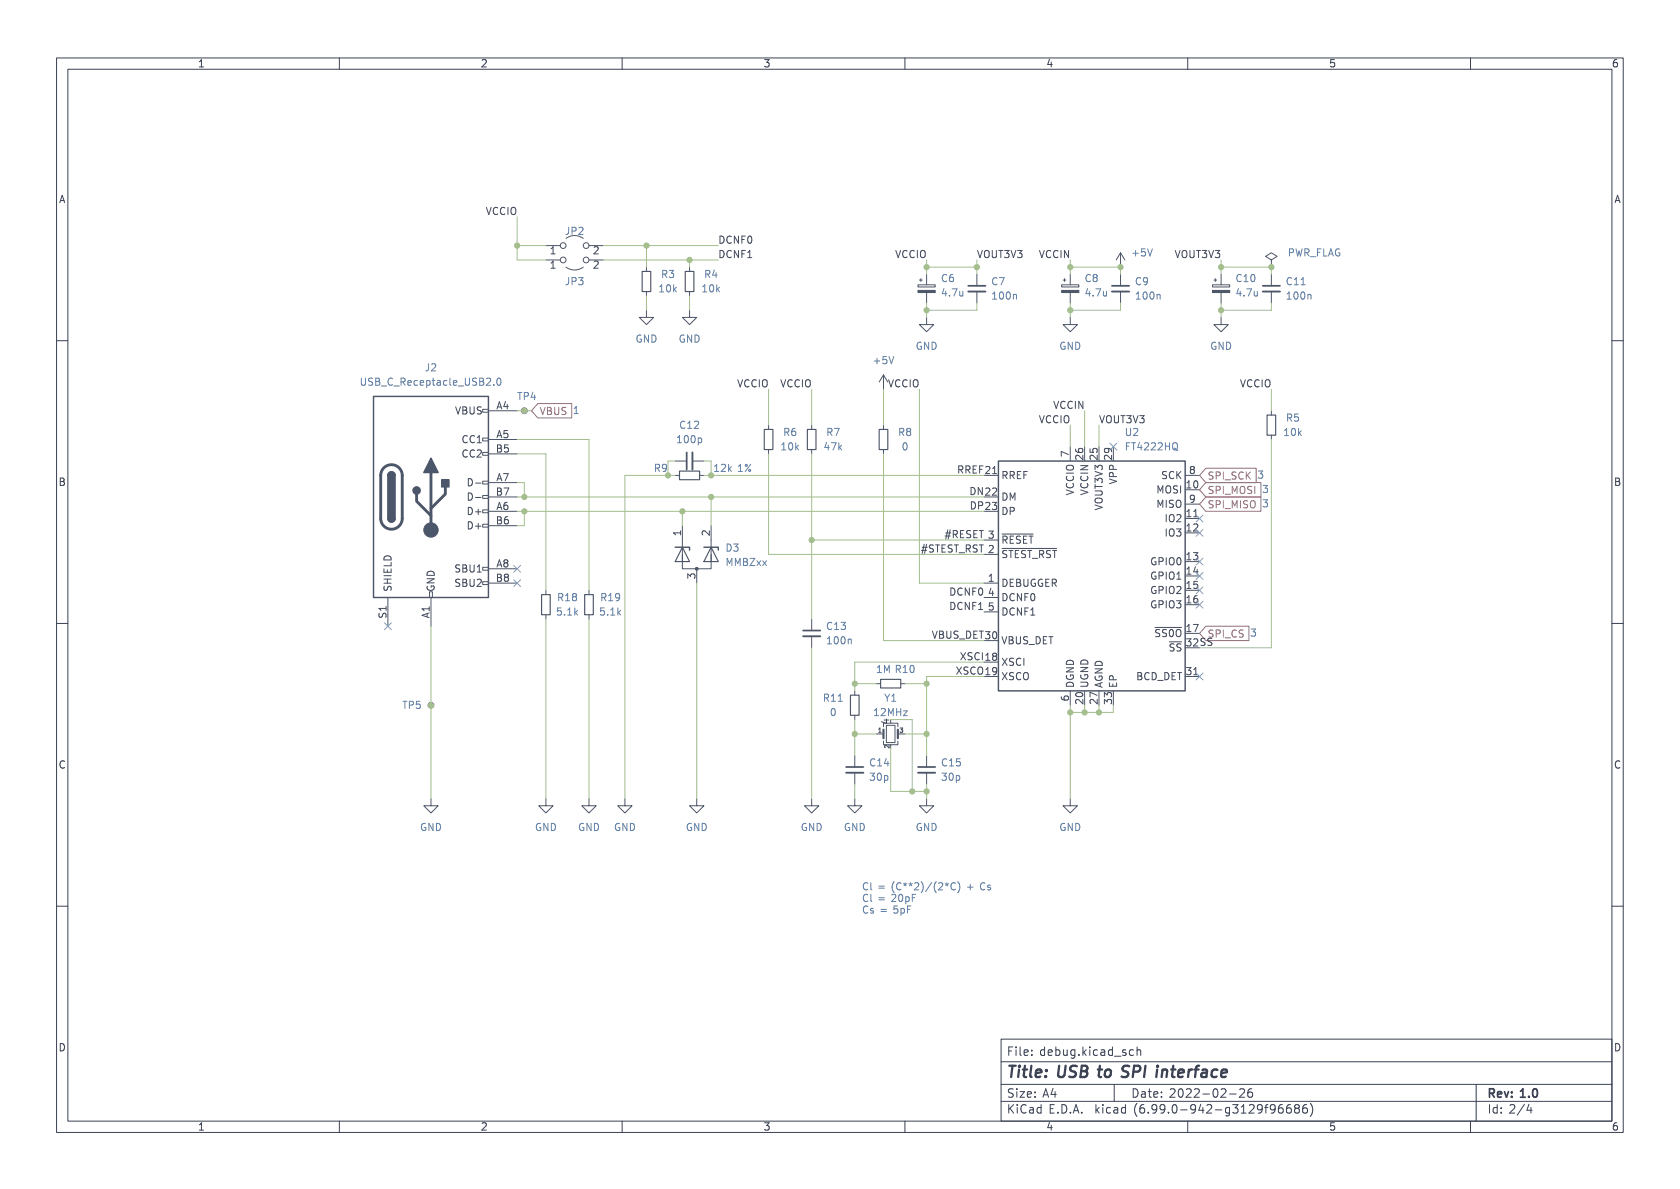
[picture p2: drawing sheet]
<svg xmlns="http://www.w3.org/2000/svg" width="297mm" height="210mm" viewBox="0 0 297 210" stroke-linecap="round" stroke-linejoin="round" font-family="sans-serif">
<path d="M0 .2h297v210.1h-297z" fill="#fff" stroke="#fff" stroke-width=".18"/>
<g fill="none" stroke="#3b4252" stroke-width=".18">
<path d="M10 10.2h277v190.1h-277zM12 12.2h273v186.1h-273zM60 10.2v2M110 10.2v2M160 10.2v2M210 10.2v2M260 10.2v2M10 60.2h2M285 60.2h2M10 110.2h2M285 110.2h2M10 160.2h2"/>
<path d="M285 160.2h2M60 198.3v2M110 198.3v2M160 198.3v2M177 183.8h108v14.5h-108zM177 194.8h108M177 191.8h108M177 187.8h108M185.8 193.5h1M186.5 193v1M197 191.8v3M198.7 186.1l.3 .1 .1 .2-.2 .2h-.3"/>
<path d="M198.7 185.6l.3 .1M200.4 185.7l-.4-.1-.3 .3v.4l.1 .3h.6M201 185.8l.3-.2 .3 .1 .1 .9M201 185.1v1.5M210 198.3v2M217.4 193.5h1.1M219.2 192.7l.6-.2 .2 .2v.3l-.9 1h.9M221.3 192.5a.59 .59 0 0 0-.7 .7v.5l.2 .3h.4l.2-.1 .1-.5-.2-.2-.4-.1-.3 .3M223.2 196l-.3 .3-.4-.1-.2-.2 .2-.6 .4-.1 .2 .2a.99 .99 0 0 1-.4 1.3h-.2M223.6 195.8h.6M224.2 195.3l-.4 .2v1.3M225.5 196l-.3 .3h-.3l-.3-.3 .1-.6 .5-.1 .2 .2a.99 .99 0 0 1-.4 1.3h-.3"/>
<path d="M226.7 195.3a.59 .59 0 0 0-.7 .7v.5l.2 .3h.4l.2-.1 .1-.5-.2-.2-.4-.1-.3 .3M228.2 195.3a.59 .59 0 0 0-.7 .7v.5l.1 .3h.4l.2-.1 .1-.5-.1-.2-.5-.1-.2 .3M229.2 196l-.3 .3 .1 .4 .2 .1h.4l.1-.3v-.4l-.2-.1M229.2 196l-.3-.3 .3-.4 .4 .1 .1 .2-.2 .4M229.2 196h.3M231 195.3a.59 .59 0 0 0-.7 .7v.5l.2 .3h.4l.2-.1 .1-.5-.2-.2-.4-.1-.3 .3M231.7 195.1a1.72 1.72 0 0 1 0 2.3M260 198.3v2M261 191.8v6.5M269.5 195.3l-1.2 1.9M270.3 195.3l-.3 1h.9M270.7 195.8v1"/>
</g>
<path d="M271.6 192.6l.2 .5-.2 .9" fill="none" stroke="#3b4252" stroke-width=".3"/>
<path d="M215.3 189.2a.66 .66 0 0 0-1 .3l-.1 .6 .2 .3 .1 .1 .6-.1M215.9 189.8l1-.2v-.4l-.2-.1-.6 .1-.2 1 .2 .3 .6-.1" fill="none" stroke="#3b4252" stroke-width=".4"/>
<g fill="none" stroke="#4c566a" stroke-width=".18">
<path d="M96.5 43.4h2.6M96.5 46h2.6M100.1 42.2a2.54 2.54 0 0 1 3 0M100.1 47.2a2.54 2.54 0 0 0 3 0M104.1 43.4h2.6M104.1 46h2.6M114.3 54.9v1.2h1.3l-1.3 1.3-1.3-1.3h1.3M114.3 47.2v.8M114.3 51.6v.7M121.9 54.9v1.2h1.3l-1.3 1.3-1.3-1.3h1.3M121.9 47.2v.8M121.9 51.6v.7"/>
<path d="M162.3 50.4h3.1v.3h-3.1zM162.6 49.5h.5M162.8 49.3v.5M163.8 56.1v1.3h1.3l-1.3 1.3-1.2-1.3h1.2M163.8 48.5v1.9M163.8 51.7v1.9M172.7 48.5v2M172.7 51.6v2M187.7 50.4h3.1v.3h-3.1zM188 49.5h.5M188.2 49.3v.5M189.2 56.1v1.3h1.3l-1.3 1.3-1.2-1.3h1.2"/>
<path d="M189.2 48.5v1.9M189.2 51.7v1.9M198.1 44.7v2.5M198.1 48.5v2M198.1 51.6v2M198.1 44.7l-.7 1.3M198.1 44.7l.8 1.3M214.4 50.4h3v.3h-3zM214.6 49.5h.5M214.9 49.3v.5M215.9 56.1v1.3h1.3l-1.3 1.3-1.3-1.3h1.3M215.9 48.5v1.9"/>
<path d="M215.9 51.7v1.9M224.8 46l1-.7-1-.6-1 .6 1 .7v1.2M224.8 47.2h.1M224.8 48.5v2M224.8 51.6v2M85.3 77.5h1.1v.5h-1.1zM85.3 72.4h1.1v.5h-1.1zM86.4 72.6h5M86.4 77.7h5M92.7 72.6h.1M135.9 75.2v.7M135.9 79.5v.8"/>
<path d="M143.5 75.2v.7M143.5 79.5v.8M156.2 66.3v2.5M156.2 75.2v.7M156.2 79.5v.8M156.2 66.3l-.8 1.3M156.2 66.3l.8 1.3M189.2 79v2.5M224.8 72.6v.8M224.8 77v.7M85.3 92.7h1.1v.5h-1.1zM85.3 90.2h1.1v.5h-1.1z"/>
<path d="M85.3 87.6h1.1v.5h-1.1zM85.3 85.1h1.1v.5h-1.1zM85.3 80h1.1v.5h-1.1zM86.4 90.4h5M86.4 85.3h5M86.4 80.3h5M86.4 93h5M86.4 87.9h5M119.4 84.1h.7M119.4 81.5h2M120.6 98v2.6h5.1v-2.6M120.6 93v6.3"/>
<path d="M122.4 81.5h2.1M123.7 84.1h.8M125.7 93v6.3M174 98h2.5M174 84.1h2.5M174 95.5h2.5M209.5 91.7h2.6M209.5 84.1h2.6M209.5 89.1h2.6M68.6 105.7v5M75.9 104.6h.6v1.1h-.6zM76.2 105.7v5"/>
<path d="M85.3 102.9h1.1v.5h-1.1zM85.3 100.3h1.1v.5h-1.1zM86.4 100.6h5M86.4 103.1h5M96.5 104.4v.8M96.5 108.7v.8M104.1 104.4v.8M104.1 108.7v.8M123.2 100.6v2.5M143.5 109.5v2M143.5 112.5v2M174 103.1h2.5"/>
<path d="M174 105.7h2.5M174 108.2h2.5M209.5 119.6h2.6M76.2 124.7h.1M151.1 122.2v.7M151.1 126.5v.7M151.1 133.6v2M151.1 136.6v2.1M154.9 120.9h.8M154.9 129.8h1.3M156.2 131.1v.6h2.5v-.6M156.2 128.5v-.6h2.5v.6"/>
<path d="M156.7 128.3h1.5v3h-1.5zM158.7 129.8h1.3M159.3 120.9h.7M163.8 133.6v2M163.8 136.6v2.1M189.2 122.2v2.5M76.2 141.2v1.3h1.3l-1.3 1.3-1.3-1.3h1.3M96.5 141.2v1.3h1.3l-1.3 1.3-1.3-1.3h1.3M104.1 141.2v1.3h1.3l-1.3 1.3-1.2-1.3h1.2M110.5 141.2v1.3h1.3l-1.3 1.3-1.3-1.3h1.3M123.2 141.2v1.3h1.3l-1.3 1.3-1.3-1.3h1.3M143.5 141.2v1.3h1.3l-1.3 1.3-1.3-1.3h1.3"/>
<path d="M151.1 141.2v1.3h1.3l-1.3 1.3-1.2-1.3h1.2M163.8 141.2v1.3h1.3l-1.3 1.3-1.2-1.3h1.2M189.2 141.2v1.3h1.3l-1.3 1.3-1.2-1.3h1.2"/>
<circle cx="99.6" cy="43.4" r=".51"/>
<circle cx="99.6" cy="46" r=".51"/>
<circle cx="103.6" cy="43.4" r=".51"/>
<circle cx="103.6" cy="46" r=".51"/>
<circle cx="92.7" cy="72.6" r=".51"/>
<circle cx="76.2" cy="124.7" r=".51"/>
</g>
<path d="M66 70.1h20.4v35.6h-20.4zM68.6 91.7a.64 .64 0 0 0 .6 .6 .64 .64 0 0 0 .6-.6M68.6 84.1a.64 .64 0 0 1 .6-.7 .64 .64 0 0 1 .6 .7M119.4 96.8h2.5v.5M124.5 96.8h2.5v.5M176.5 81.5h33v40.7h-33z" fill="none" stroke="#4c566a" stroke-width=".25"/>
<path d="M67.8 82.8a1.9 1.9 0 0 1 2.1-.5 1.9 1.9 0 0 1 1.2 1.8v7.6a1.91 1.91 0 0 1-1.9 1.9 1.91 1.91 0 0 1-1.9-1.9v-7.6l.2-.8zM73.7 87.4v1.2l2.5 2.6M76.2 83.6v10.1M78.7 86.1v1.3l-2.5 2.5" fill="none" stroke="#4c566a" stroke-width=".51"/>
<g fill="#4c566a" stroke="#4c566a" stroke-width=".25">
<path d="M68.6 91.7h1.2a.64 .64 0 0 1-.6 .6 .64 .64 0 0 1-.6-.6z"/>
<path d="M68.6 84.1h1.2v7.6h-1.2z"/>
<path d="M68.8 83.6a.64 .64 0 0 1 .6-.1 .64 .64 0 0 1 .4 .6h-1.2z"/>
<path d="M76.2 81l1.3 2.6h-2.6z"/>
<path d="M78.1 84.8h1.3v1.3h-1.3z"/>
<circle cx="73.7" cy="86.7" r=".63"/>
</g>
<g fill="#4c566a" stroke="#4c566a" stroke-width=".18">
<path d="M187.7 51.4h3.1v.3h-3.1z"/>
<path d="M214.4 51.4h3v.3h-3z"/>
<path d="M162.3 51.4h3.1v.3h-3.1z"/>
<circle cx="76.2" cy="93.7" r="1.27"/>
<circle cx="123.2" cy="100.6" r=".25"/>
</g>
<path d="M83.1 84.6h-.3v1.3h.3M83.1 87.2h-.3v1.3h.3M177.2 97h9.6M177.2 94.4h5.5M204.2 111h4.7" fill="none" stroke="#434c5e" stroke-width=".18"/>
<path d="M63.9 66.9v1l.1 .2M88 67l.1-.1a.68 .68 0 0 1 .5 .6 .68 .68 0 0 1-.5 .6l-.1-.1-.2-.4zM160.6 158.6l.2 .2-.2 .6M161.3 158.8h.4M161.3 158.2v1.2M171.1 156.9h.9M171.6 156.4v1M174.1 156.2a.6 .6 0 0 0-.8 .4 .6 .6 0 0 0 .6 .8l.2-.2M175.1 156.6l-.3-.1-.2 .2 .1 .2 .4 .1v.3h-.5M160.5 160.8h.4M161.1 160.2h-.6v1.3" fill="none" stroke="#5e81ac" stroke-width=".18"/>
<g fill="none" stroke="#4c566a" stroke-width=".2">
<path d="M113.5 48h1.6v3.6h-1.6zM121.2 48h1.5v3.6h-1.5zM135.1 75.9h1.6v3.6h-1.6zM142.7 75.9h1.6v3.6h-1.6zM155.4 75.9h1.6v3.6h-1.6zM224 73.4h1.6v3.6h-1.6zM120.1 83.3h3.6v1.5h-3.6zM120.6 96.8l1.3 2.5h-2.5zM125.7 96.8l1.3 2.5h-2.5zM95.8 105.2h1.5v3.5h-1.5zM103.4 105.2h1.5v3.5h-1.5zM150.4 122.9h1.5v3.6h-1.5z"/>
<path d="M155.7 120.1h3.6v1.6h-3.6z"/>
</g>
<path d="M171.2 51.6h3M196.6 51.6h3M223.3 51.6h3M122.4 80v3.1M142 112.5h3M149.6 136.6h3.1M162.3 136.6h3.1" fill="none" stroke="#4c566a" stroke-width=".33"/>
<path d="M171.2 50.5h3M196.6 50.5h3M223.3 50.5h3M121.4 80v3.1M142 111.5h3M149.6 135.6h3.1M162.3 135.6h3.1" fill="none" stroke="#4c566a" stroke-width=".3"/>
<path d="M156.2 129v1.6M158.7 129v1.6" fill="none" stroke="#4c566a" stroke-width=".38"/>
<path d="M95.1 71.4h6v2.5h-6l-1.1-1.3zM213.2 82.8h8.9v2.5h-8.9l-1.1-1.2zM213.2 87.9h9.7v2.5h-9.7l-1.1-1.3zM213.2 85.3h9.7v2.6h-9.7l-1.1-1.3zM213.2 110.7h7.6v2.6h-7.6l-1.1-1.3z" fill="none" stroke="#bf616a" stroke-width=".18"/>
<g fill="none" stroke="#a3be8c" stroke-width=".18">
<path d="M91.4 38.3v7.7h5.1M91.4 43.4h5.1M106.7 46h20.3M106.7 43.4h20.3M114.3 43.4v3.8M114.3 52.3v2.6M121.9 46v1.2M121.9 52.3v2.6M163.8 46v2.5M163.8 53.6v2.5M163.8 47.2h8.9M172.7 53.6v1.3h-8.9"/>
<path d="M172.7 46v2.5M189.2 47.2h8.9v1.3M189.2 46v2.5M189.2 53.6v2.5M198.1 53.6v1.3h-8.9M215.9 47.2h8.9v1.3M215.9 46v2.5M215.9 53.6v2.5M224.8 53.6v1.3h-8.9M91.4 77.7h12.7v26.7M91.4 72.6h2.6M135.9 68.8v6.4"/>
<path d="M143.5 68.8v6.4M156.2 68.8v6.4M162.6 68.8v34.3h11.4M189.2 75.2v3.8M191.8 72.6v6.4M194.3 75.2v3.8M224.8 68.8v3.8M224.8 77.7v36.8h-12.7M91.4 80.3h5.1v24.1M91.4 85.3h1.3v2.6M91.4 87.9h82.6M91.4 90.4h82.6"/>
<path d="M92.7 90.4v2.6h-1.3M119.4 84.1h-8.9v57.1M119.4 81.5h-1.3v2.6M120.6 90.4v2.6M124.5 81.5h1.2v2.6M124.5 84.1h49.5M125.7 87.9v5.1M135.9 80.3v17.7h38.1M143.5 80.3v29.2M143.5 95.5h30.5M156.2 80.3v33h17.8M76.2 110.7v30.5"/>
<path d="M96.5 109.5v31.7M104.1 109.5v31.7M123.2 103.1v38.1M143.5 114.5v26.7M174 119.6h-10.2v14M174 117.1h-22.9v5.1M151.1 127.2v6.4M151.1 138.7v2.5M151.1 129.8h3.8M151.1 120.9h3.8M157.5 132.3v7.6h6.3M157.5 127.2h3.8v12.7"/>
<path d="M160 129.8h3.8M160 120.9h3.8M163.8 138.7v2.5M189.2 124.7v16.5M191.8 124.7v1.3M194.3 124.7v1.3M196.8 124.7v1.3h-7.6"/>
</g>
<g fill="none" stroke="#81a1c1" stroke-width=".18">
<path d="M196.2 78.4l1.3 1.2M197.5 78.4l-1.3 1.2M90.8 100l1.2 1.2M92 100l-1.2 1.2M211.5 93.6l1.2 1.2M211.5 98.7l1.2 1.2M211.5 91.1l1.2 1.2M212.7 98.7l-1.2 1.2M212.7 91.1l-1.2 1.2M212.7 93.6l-1.2 1.2M68 110.1l1.2 1.2M69.2 110.1l-1.2 1.2"/>
<path d="M90.8 102.5l1.2 1.2M92 102.5l-1.2 1.2M211.5 101.2l1.2 1.3M211.5 106.3l1.2 1.2M211.5 103.8l1.2 1.2M211.5 119l1.2 1.2M212.7 101.2l-1.2 1.3M212.7 106.3l-1.2 1.2M212.7 103.8l-1.2 1.2M212.7 119l-1.2 1.2"/>
</g>
<g fill="#a3be8c" stroke="#a3be8c" stroke-width=".18">
<circle cx="189.2" cy="47.2" r=".46"/>
<circle cx="163.8" cy="54.9" r=".46"/>
<circle cx="172.7" cy="47.2" r=".46"/>
<circle cx="163.8" cy="47.2" r=".46"/>
<circle cx="120.6" cy="90.4" r=".46"/>
<circle cx="125.7" cy="87.9" r=".46"/>
<circle cx="118.1" cy="84.1" r=".46"/>
<circle cx="125.7" cy="84.1" r=".46"/>
<circle cx="194.3" cy="126" r=".46"/>
<circle cx="189.2" cy="126" r=".46"/>
<circle cx="191.8" cy="126" r=".46"/>
<circle cx="151.1" cy="120.9" r=".46"/>
<circle cx="92.7" cy="90.4" r=".46"/>
<circle cx="92.7" cy="87.9" r=".46"/>
<circle cx="143.5" cy="95.5" r=".46"/>
<circle cx="151.1" cy="129.8" r=".46"/>
<circle cx="163.8" cy="129.8" r=".46"/>
<circle cx="163.8" cy="139.9" r=".46"/>
<circle cx="161.3" cy="139.9" r=".46"/>
<circle cx="163.8" cy="120.9" r=".46"/>
<circle cx="198.1" cy="47.2" r=".46"/>
<circle cx="224.8" cy="47.2" r=".46"/>
<circle cx="189.2" cy="54.9" r=".46"/>
<circle cx="215.9" cy="47.2" r=".46"/>
<circle cx="215.9" cy="54.9" r=".46"/>
<circle cx="92.7" cy="72.6" r=".46"/>
<circle cx="114.3" cy="43.4" r=".46"/>
<circle cx="91.4" cy="43.4" r=".46"/>
<circle cx="121.9" cy="46" r=".46"/>
<circle cx="76.2" cy="124.7" r=".46"/>
</g>
<text font-size="2.8" fill="#3b4252" x="178" y="190.6">Title: USB to SPI interface</text>
<g font-size="2.1" fill="#3b4252">
<text x="178" y="186.7">File: debug.kicad_sch</text>
<text x="178" y="196.9">KiCad E.D.A. kicad (6.99.0-942-g3129f96686)</text>
<text x="178" y="194.1">Size: A4</text>
<text x="200" y="194.1">Date: 2022-02-26</text>
<text x="263" y="194.1">Rev: 1.0</text>
<text x="263" y="196.9">Id: 2/4</text>
</g>
<g font-size="1.8" fill="#3b4252">
<text x="35" y="11.9">1</text>
<text x="85" y="11.9">2</text>
<text x="135" y="11.9">3</text>
<text x="185" y="11.9">4</text>
<text x="235" y="11.9">5</text>
<text x="285" y="11.9">6</text>
<text x="10.3" y="35.9">A</text>
<text x="285.3" y="35.9">A</text>
<text x="10.3" y="85.9">B</text>
<text x="285.3" y="85.9">B</text>
<text x="10.3" y="135.9">C</text>
<text x="285.3" y="135.9">C</text>
<text x="10.3" y="185.9">D</text>
<text x="285.3" y="185.9">D</text>
<text x="35" y="199.9">1</text>
<text x="85" y="199.9">2</text>
<text x="135" y="199.9">3</text>
<text x="185" y="199.9">4</text>
<text x="235" y="199.9">5</text>
<text x="285" y="199.9">6</text>
</g>
<g font-size="1.8" fill="#434c5e">
<text x="85.8" y="38">VCCIO</text>
<text x="97.3" y="45">1</text>
<text x="97.3" y="47.5">1</text>
<text x="104.9" y="45">2</text>
<text x="104.9" y="47.5">2</text>
<text x="127" y="43.1">DCNF0</text>
<text x="127" y="45.6">DCNF1</text>
<text x="158.2" y="45.6">VCCIO</text>
<text x="172.7" y="45.6">VOUT3V3</text>
<text x="183.7" y="45.6">VCCIN</text>
<text x="207.8" y="45.6">VOUT3V3</text>
<text x="130.3" y="68.5">VCCIO</text>
<text x="137.9" y="68.5">VCCIO</text>
<text x="157" y="68.5">VCCIO</text>
<text x="219.2" y="68.5">VCCIO</text>
<text x="80.4" y="73.3">VBUS</text>
<text x="87.8" y="72.4">A4</text>
<text x="87.8" y="77.5">A5</text>
<text x="183.6" y="74.8">VCCIO</text>
<text x="186.3" y="72.3">VCCIN</text>
<text x="194.3" y="74.8">VOUT3V3</text>
<text x="81.8" y="78.4">CC1</text>
<text x="81.8" y="80.9">CC2</text>
<text x="87.8" y="80">B5</text>
<text x="169.2" y="83.7">RREF21</text>
<text x="189" y="80.8" transform="rotate(-90 189 80.8)">7</text>
<text x="191.5" y="81.2" transform="rotate(-90 191.5 81.2)">26</text>
<text x="194.1" y="81.2" transform="rotate(-90 194.1 81.2)">25</text>
<text x="196.6" y="81.2" transform="rotate(-90 196.6 81.2)">29</text>
<text x="210.3" y="83.8">8</text>
<text x="83.5" y="86">D-</text>
<text x="83.5" y="88.5">D-</text>
<text x="87.8" y="85.1">A7</text>
<text x="87.8" y="87.6">B7</text>
<text x="171.4" y="87.5">DN22</text>
<text x="177" y="84.7">RREF</text>
<text x="177" y="88.5">DM</text>
<text x="189.9" y="87.6" transform="rotate(-90 189.9 87.6)">VCCIO</text>
<text x="192.4" y="87.5" transform="rotate(-90 192.4 87.5)">VCCIN</text>
<text x="197.5" y="85.6" transform="rotate(-90 197.5 85.6)">VPP</text>
<text x="204.5" y="87.2">MOSI</text>
<text x="204.5" y="89.8">MISO</text>
<text x="205.3" y="84.7">SCK</text>
<text x="209.8" y="86.4">10</text>
<text x="210.3" y="88.9">9</text>
<text x="83" y="91.1">D+</text>
<text x="83" y="93.6">D+</text>
<text x="87.8" y="90.2">A6</text>
<text x="87.8" y="92.7">B6</text>
<text x="120.4" y="94.7" transform="rotate(-90 120.4 94.7)">1</text>
<text x="125.5" y="94.7" transform="rotate(-90 125.5 94.7)">2</text>
<text x="167.1" y="95.1">#RESET 3</text>
<text x="171.5" y="90.1">DP23</text>
<text x="177" y="91.1">DP</text>
<text x="194.9" y="90.1" transform="rotate(-90 194.9 90.1)">VOUT3V3</text>
<text x="206.2" y="92.3">IO2</text>
<text x="206.2" y="94.9">IO3</text>
<text x="209.8" y="91.4">11</text>
<text x="209.8" y="94">12</text>
<text x="80.6" y="101.2">SBU1</text>
<text x="87.8" y="100.3">A8</text>
<text x="162.8" y="97.7">#STEST_RST 2</text>
<text x="177" y="98.7">~{STEST_RST}</text>
<text x="177" y="96.1">~{RESET}</text>
<text x="203.6" y="99.9">GPIO0</text>
<text x="209.8" y="99.1">13</text>
<text x="209.8" y="101.6">14</text>
<text x="69.2" y="104.6" transform="rotate(-90 69.2 104.6)">SHIELD</text>
<text x="76.8" y="104.6" transform="rotate(-90 76.8 104.6)">GND</text>
<text x="80.6" y="103.8">SBU2</text>
<text x="87.8" y="102.9">B8</text>
<text x="122.9" y="102.3" transform="rotate(-90 122.9 102.3)">3</text>
<text x="168.1" y="105.3">DCNF0</text>
<text x="168.1" y="107.8">DCNF1</text>
<text x="174.8" y="102.9">1</text>
<text x="174.8" y="105.4">4</text>
<text x="174.8" y="107.9">5</text>
<text x="177" y="103.8">DEBUGGER</text>
<text x="177" y="106.3">DCNF0</text>
<text x="203.6" y="102.5">GPIO1</text>
<text x="203.6" y="105">GPIO2</text>
<text x="203.6" y="107.6">GPIO3</text>
<text x="209.8" y="104.1">15</text>
<text x="209.8" y="106.7">16</text>
<text x="68.3" y="109.3" transform="rotate(-90 68.3 109.3)">S1</text>
<text x="75.9" y="109.3" transform="rotate(-90 75.9 109.3)">A1</text>
<text x="164.6" y="112.9">VBUS_DET 30</text>
<text x="177" y="113.9">VBUS_DET</text>
<text x="177" y="108.8">DCNF1</text>
<text x="202.9" y="112.6">~{SS0O}</text>
<text x="209.8" y="111.8">17</text>
<text x="169" y="119.3">XSCO19</text>
<text x="169.9" y="116.7">XSCI18</text>
<text x="177" y="117.7">XSCI</text>
<text x="205.3" y="115.2">~{SS}</text>
<text x="209.8" y="119.4">31</text>
<text x="209.8" y="114.3">32SS</text>
<text x="177" y="120.3">XSCO</text>
<text x="189" y="123.9" transform="rotate(-90 189 123.9)">6</text>
<text x="189.9" y="121.7" transform="rotate(-90 189.9 121.7)">DGND</text>
<text x="191.5" y="124.4" transform="rotate(-90 191.5 124.4)">20</text>
<text x="192.4" y="121.7" transform="rotate(-90 192.4 121.7)">UGND</text>
<text x="194.1" y="124.4" transform="rotate(-90 194.1 124.4)">27</text>
<text x="194.9" y="121.7" transform="rotate(-90 194.9 121.7)">AGND</text>
<text x="196.6" y="124.4" transform="rotate(-90 196.6 124.4)">33</text>
<text x="197.5" y="121.7" transform="rotate(-90 197.5 121.7)">EP</text>
<text x="200.7" y="120.3">BCD_DET</text>
</g>
<g font-size="1.8" fill="#5e81ac">
<text x="100" y="41.5">JP2</text>
<text x="200.3" y="45.3">+5V</text>
<text x="227.4" y="45.3">PWR_FLAG</text>
<text x="100" y="50.4">JP3</text>
<text x="116.6" y="51.7">10k</text>
<text x="117" y="49.1">R3</text>
<text x="124.3" y="51.7">10k</text>
<text x="124.6" y="49.1">R4</text>
<text x="166.5" y="49.9">C6</text>
<text x="166.7" y="52.4">4.7u</text>
<text x="175.4" y="50.4">C7</text>
<text x="175.6" y="53">100n</text>
<text x="191.9" y="49.9">C8</text>
<text x="192.1" y="52.4">4.7u</text>
<text x="200.8" y="50.4">C9</text>
<text x="201" y="53">100n</text>
<text x="218.7" y="49.9">C10</text>
<text x="218.7" y="52.4">4.7u</text>
<text x="227.5" y="50.4">C11</text>
<text x="227.7" y="53">100n</text>
<text x="75.2" y="65.7">J2</text>
<text x="112.3" y="60.6">GND</text>
<text x="120" y="60.6">GND</text>
<text x="154.6" y="64.4">+5V</text>
<text x="161.9" y="61.8">GND</text>
<text x="187.3" y="61.8">GND</text>
<text x="213.9" y="61.8">GND</text>
<text x="64.5" y="68.2">USB_C_Receptacle_USB2.0</text>
<text x="91.5" y="70.7">TP4</text>
<text x="95.4" y="73.4">VBUS 1</text>
<text x="120.3" y="75.8">C12</text>
<text x="138.6" y="77.1">R6</text>
<text x="146.2" y="77.1">R7</text>
<text x="158.9" y="77.1">R8</text>
<text x="199" y="77.1">U2</text>
<text x="227.1" y="77.1">10k</text>
<text x="227.5" y="74.5">R5</text>
<text x="115.7" y="83.4">R9</text>
<text x="119.9" y="78.4">100p</text>
<text x="126.5" y="83.4">12k 1%</text>
<text x="138.2" y="79.6">10k</text>
<text x="145.8" y="79.6">47k</text>
<text x="159.5" y="79.6">0</text>
<text x="199.3" y="79.6">FT4222HQ</text>
<text x="222.4" y="84.6">3</text>
<text x="223.3" y="89.7">3</text>
<text x="223.3" y="87.2">3</text>
<text x="128.3" y="100.1">MMBZxx</text>
<text x="128.4" y="97.5">D3</text>
<text x="98.7" y="106.3">R18</text>
<text x="106.3" y="106.3">R19</text>
<text x="98.6" y="108.8">5.1k</text>
<text x="106.2" y="108.8">5.1k</text>
<text x="146.3" y="111.4">C13</text>
<text x="146.4" y="113.9">100n</text>
<text x="221.1" y="112.6">3</text>
<text x="155" y="119">1M R10</text>
<text x="71.2" y="125.3">TP5</text>
<text x="145.7" y="124.1">R11</text>
<text x="156.4" y="124.1">Y1</text>
<text x="146.8" y="126.6">0</text>
<text x="154.7" y="126.6">12MHz</text>
<text x="157.2" y="128.1" transform="rotate(-90 157.2 128.1)">4</text>
<text x="153.9" y="135.5">C14</text>
<text x="166.6" y="135.5">C15</text>
<text x="153.9" y="138">30p</text>
<text x="166.6" y="138">30p</text>
<text x="74.2" y="146.9">GND</text>
<text x="94.6" y="146.9">GND</text>
<text x="102.2" y="146.9">GND</text>
<text x="108.5" y="146.9">GND</text>
<text x="121.2" y="146.9">GND</text>
<text x="141.5" y="146.9">GND</text>
<text x="149.2" y="146.9">GND</text>
<text x="161.9" y="146.9">GND</text>
<text x="187.3" y="146.9">GND</text>
<text x="152.4" y="157.4">Cl = (C**2)/(2*C) + Cs</text>
<text x="152.4" y="159.5">Cl = 20pF</text>
<text x="152.4" y="161.5">Cs = 5pF</text>
</g>
<g font-size="1.8" fill="#bf616a">
<text x="213.5" y="84.8">SPI_SCK</text>
<text x="213.5" y="89.9">SPI_MISO</text>
<text x="213.5" y="87.3">SPI_MOSI</text>
<text x="213.5" y="112.7">SPI_CS</text>
</g>
<g font-size="1.1" fill="#434c5e">
<text x="155.3" y="129.5">1</text>
<text x="159.1" y="129.5">3</text>
<text x="157.2" y="132.3" transform="rotate(-90 157.2 132.3)">2</text>
</g>
</svg>
